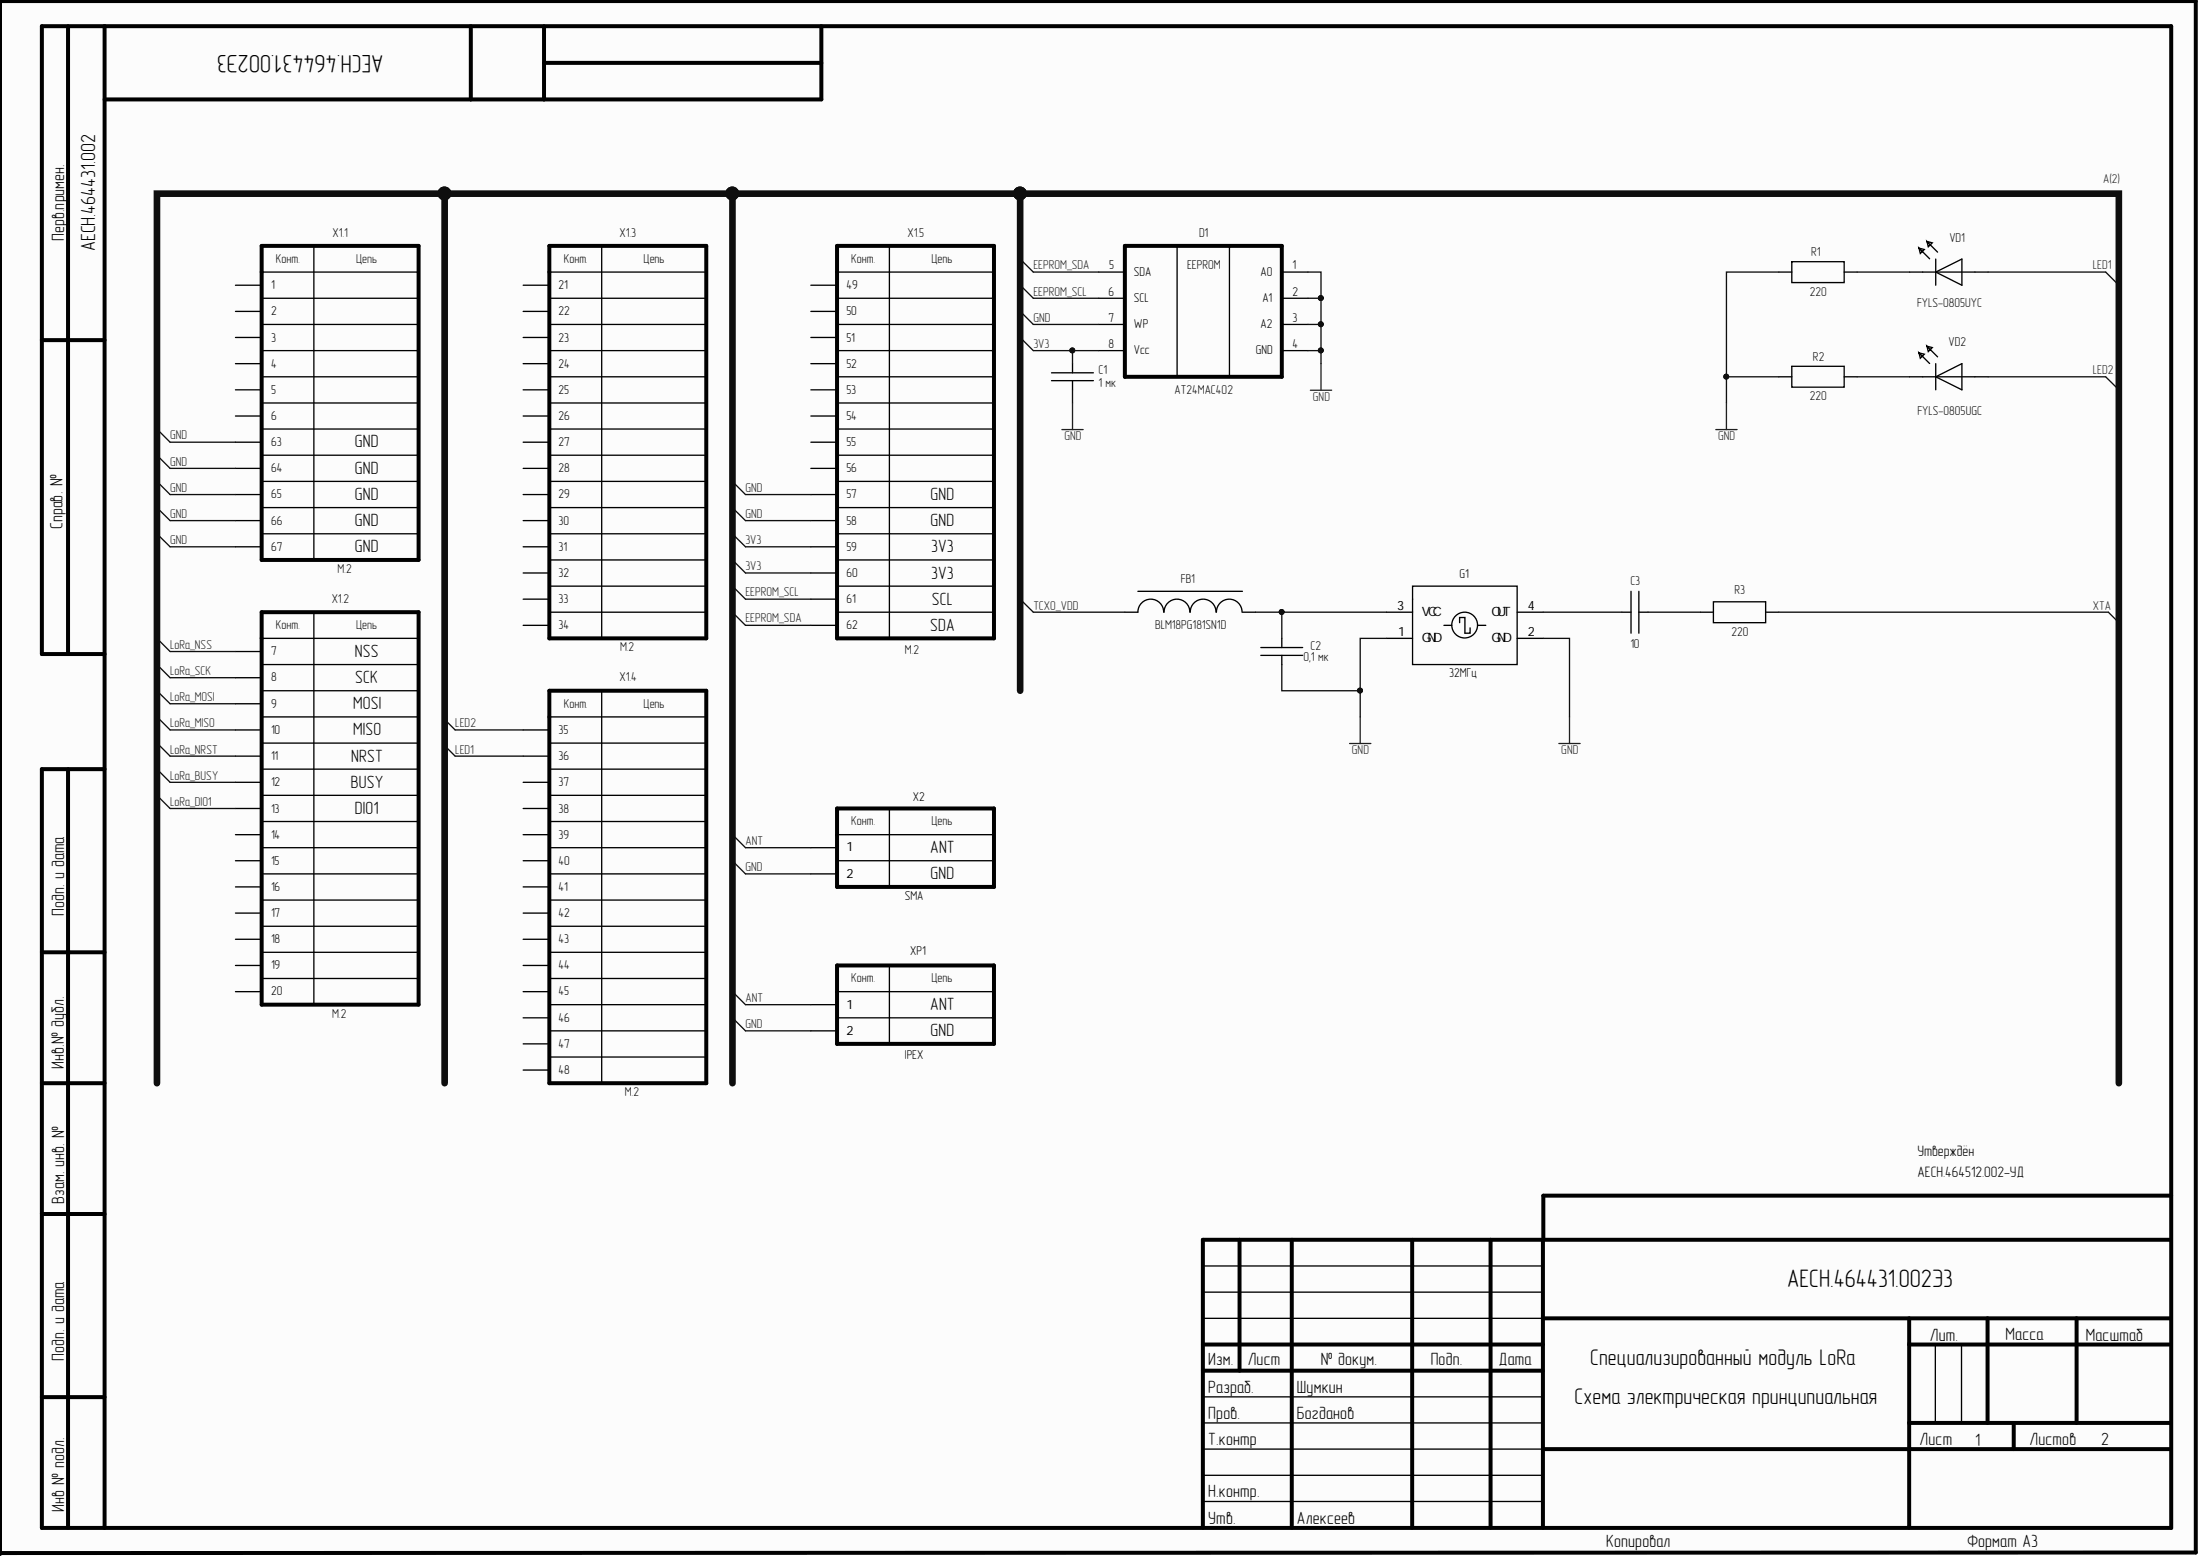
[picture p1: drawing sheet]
<svg xmlns="http://www.w3.org/2000/svg" width="420mm" height="297mm" viewBox="0 0 420 297" stroke-linecap="round" stroke-linejoin="round" font-family="sans-serif">
<path d="M0 0h419.2v296.4h-419.2z" fill="#fcfcfc"/>
<g fill="none" stroke="#000" stroke-width=".76">
<path d="M0 .4v296.1M.2 .2h418.8v296l-418.8 .1M13 5v119.8M20 5v286.5M89.8 5v14M103.8 5v14M103.8 12h52.9M156.7 5v14h-136.7M49.9 46.9h30v59.9h-30zM104.8 46.9h30v74.9h-30zM159.7 46.9h30v74.9h-30zM214.6 46.9h30v25h-30z"/>
<path d="M8 64.9h12M49.9 116.8h30v74.9h-30zM20 124.8h-12v-119.8h406.3v286.5h-406.3v-144.8h12M104.8 131.8h30v74.9h-30zM13 146.7v144.8M159.7 154.2h30v15h-30zM8 181.7h12M159.7 184.2h30v14.9h-30zM8 206.7h12M8 231.6h12M236.5 236.5v25M246.5 236.5v54.9"/>
<path d="M269.5 236.5v54.9M284.4 236.5v54.9M294.4 236.5v54.9M414.2 236.5h-184.7v54.9M414.3 228.1h-119.8v8.5M229.5 256.5h64.9M294.4 251.5h119.8M364.3 251.5v39.9M364.3 256.5h49.9M379.3 251.5v20M396.3 251.5v20M8 266.5h12"/>
<path d="M229.5 261.5h64.9M294.4 276.5h119.8M364.3 271.5h49.9M384.3 271.5v5"/>
</g>
<g fill="none" stroke="#000" stroke-width=".25">
<path d="M44.9 59.4h5M44.9 54.4h5M49.9 51.9h30M49.9 56.9h30M59.9 46.9v59.9M99.8 59.4h5M99.8 54.4h5M104.8 51.9h30M104.8 56.9h30M114.8 46.9v74.9M154.7 59.4h5M154.7 54.4h5"/>
<path d="M159.7 51.9h30M159.7 56.9h30M169.7 46.9v74.9M209.7 51.9h4.9M209.7 56.9h4.9M224.6 46.9v25M234.6 46.9v25M244.6 51.9h5M244.6 56.9h5M339.4 51.9h2.5M341.9 49.9h10v4h-10zM351.9 51.9h2.5"/>
<path d="M364.4 51.9h15M366.2 47.3l1 .3-.8 .8-.2-1.1 2 2.1M367.7 46.1l1 .2-.7 .8-.3-1 2 2M369.4 51.9l5-2.5v5zM369.4 49.4v5M44.9 64.4h5M44.9 69.4h5M44.9 74.4h5M44.9 79.4h5M49.9 61.9h30M49.9 66.9h30M49.9 71.9h30"/>
<path d="M49.9 76.9h30M99.8 64.4h5M99.8 69.4h5M99.8 74.4h5M99.8 79.4h5M104.8 61.9h30M104.8 66.9h30M104.8 71.9h30M104.8 76.9h30M154.7 64.4h5M154.7 69.4h5M154.7 74.4h5"/>
<path d="M154.7 79.4h5M159.7 61.9h30M159.7 66.9h30M159.7 71.9h30M159.7 76.9h30M200.7 72.6h7.9M200.7 71.1h7.9M204.7 69.4v1.7M204.7 72.6v1.8M209.7 61.9h4.9M209.7 66.9h4.9M244.6 61.9h5"/>
<path d="M244.6 66.9h5M339.4 71.9h2.5M341.9 69.9h10v4h-10zM351.9 71.9h2.5M364.4 71.9h15M366.2 67.3l1 .3-.8 .7-.2-1 2 2.1M367.7 66.1l1 .2-.7 .8-.3-1 2 2M369.4 71.9l5-2.5v5zM369.4 69.4v5M44.9 84.4h5M44.9 89.4h5M44.9 94.4h5"/>
<path d="M44.9 99.3h5M49.9 81.9h30M49.9 86.8h30M49.9 91.8h30M49.9 96.8h30M99.8 84.4h5M99.8 89.4h5M99.8 94.4h5M99.8 99.3h5M104.8 81.9h30M104.8 86.8h30M104.8 91.8h30"/>
<path d="M104.8 96.8h30M154.7 84.4h5M154.7 89.4h5M154.7 94.4h5M154.7 99.3h5M159.7 81.9h30M159.7 86.8h30M159.7 91.8h30M159.7 96.8h30M44.9 104.3h5M49.9 101.8h30M59.9 116.8v74.9"/>
<path d="M99.8 104.3h5M99.8 109.3h5M99.8 114.3h5M99.8 119.3h5M104.8 101.8h30M104.8 106.8h30M104.8 111.8h30M104.8 116.8h30M154.7 104.3h5M154.7 109.3h5M154.7 114.3h5M154.7 119.3h5"/>
<path d="M159.7 101.8h30M159.7 106.8h30M159.7 111.8h30M159.7 116.8h30M217.1 112.8h20M222.1 116.8a2.46 2.46 0 0 0-2.5-2.5 2.46 2.46 0 0 0-2.5 2.5h-2.5M227 116.8a2.46 2.46 0 0 0-2.4-2.5 2.46 2.46 0 0 0-2.5 2.5M232 116.8a2.46 2.46 0 0 0-2.4-2.5 2.46 2.46 0 0 0-2.5 2.5M237 116.8a2.45 2.45 0 0 0-2.4-2.5 2.45 2.45 0 0 0-2.5 2.5M237.1 116.8h2.5M264.6 116.8h4.9M269.5 111.8h20v15h-20z"/>
<path d="M275.5 119.3h1.5M278.5 118.8v-1h1v3h1v-1M282 119.3h1.5M289.5 116.8h5M309.5 116.8h1.7M311.2 112.8v8M312.7 116.8h1.8M312.7 112.8v8M324.4 116.8h2.6M327 114.8h9.9v4h-9.9zM336.9 116.8h2.5M44.9 129.3h5"/>
<path d="M44.9 124.3h5M44.9 134.3h5M44.9 139.3h5M49.9 121.8h30M49.9 126.8h30M49.9 131.8h30M49.9 136.8h30M99.8 139.3h5M104.8 136.8h30M114.8 131.8v74.9M240.6 125h8M240.6 123.5h8"/>
<path d="M244.6 121.8v1.7M244.6 125v1.8M264.6 121.8h4.9M289.5 121.8h5M44.9 144.3h5M44.9 149.2h5M44.9 154.2h5M44.9 159.2h5M49.9 141.8h30M49.9 146.7h30M49.9 151.7h30M49.9 156.7h30"/>
<path d="M99.8 144.3h5M99.8 149.2h5M99.8 154.2h5M99.8 159.2h5M104.8 141.8h30M104.8 146.7h30M104.8 151.7h30M104.8 156.7h30M159.7 159.2h30M169.7 154.2v15M44.9 164.2h5M44.9 169.2h5"/>
<path d="M44.9 174.2h5M44.9 179.2h5M49.9 161.7h30M49.9 166.7h30M49.9 171.7h30M49.9 176.7h30M99.8 164.2h5M99.8 169.2h5M99.8 174.2h5M99.8 179.2h5M104.8 161.7h30M104.8 166.7h30"/>
<path d="M104.8 171.7h30M104.8 176.7h30M154.7 161.7h5M154.7 166.7h5M159.7 164.2h30M44.9 184.2h5M44.9 189.2h5M49.9 181.7h30M49.9 186.7h30M99.8 184.2h5M99.8 189.2h5M99.8 194.2h5"/>
<path d="M99.8 199.1h5M104.8 181.7h30M104.8 186.7h30M104.8 191.7h30M104.8 196.7h30M154.7 191.7h5M154.7 196.7h5M159.7 189.2h30M159.7 194.2h30M169.7 184.2v14.9M99.8 204.1h5M104.8 201.7h30"/>
<path d="M229.5 251.5h64.9M229.5 246.5h64.9M229.5 241.5h64.9M369.3 256.5v15M374.3 256.5v15M229.5 276.5h64.9M229.5 271.5h64.9M229.5 266.5h64.9M229.5 281.5h64.9M229.5 286.4h64.9"/>
<circle cx="279.5" cy="119.3" r="2.46"/>
</g>
<path d="M204.7 76.9v5.1M250 74.4h4.1M252.1 69.4v5M329.4 76.9v5.1M202.6 82h4.1M327.4 82h4.1M259.6 136.8v5M299.5 136.8v5M257.5 141.8h4.1M297.5 141.8h4" fill="none" stroke="#262626" stroke-width=".25"/>
<g fill="none" stroke="#0e0e0e" stroke-width=".25">
<path d="M195.2 54.9l2 2h12.5M195.2 49.9l2 2h12.5M195.2 59.9l2 2h12.5M249.6 51.9h2.5v15M249.6 56.9h2.5M339.4 51.9h-10v25M354.4 51.9h10M379.4 51.9h22.4l2 2M195.2 64.9l2 2h7.5M204.7 74.4v2.5M209.7 66.9h-5v2.5M249.6 66.9h2.5v2.5"/>
<path d="M249.6 61.9h2.5M329.4 71.9h10M354.4 71.9h10M379.4 71.9h22.4l2 2M30.5 97.3l2 2h12.4M30.5 92.3l2 2.1h12.4M30.5 87.4l2 2h12.4M30.5 82.4l2 2h12.4M140.3 97.3l2 2h12.4M140.3 92.3l2 2.1h12.4M30.5 102.3l2 2h12.4M140.3 117.3l2 2h12.4"/>
<path d="M140.3 112.3l2 2h12.4M140.3 107.3l2 2h12.4M140.3 102.3l2 2h12.4M195.2 114.8l2 2h17.4M239.6 116.8h25M244.6 116.8v5M294.5 116.8h15M314.5 116.8h9.9M339.4 116.8h62.9l2 2M30.5 137.3l2 2h12.4M30.5 132.3l2 2h12.4M30.5 127.3l2 2h12.4"/>
<path d="M30.5 122.3l2 2h12.4M84.8 137.3l2 2h13M244.6 126.8v5h15M264.6 121.8h-5v15M294.5 121.8h5v15M30.5 147.2l2 2h12.4M30.5 142.2l2 2.1h12.4M30.5 152.2l2 2h12.4M84.8 142.2l2 2.1h13M140.3 159.7l2 2h12.4M140.3 164.7l2 2h12.4M140.3 194.7l2 2h12.4"/>
<path d="M140.3 189.7l2 2h12.4"/>
</g>
<g fill="#0e0e0e" stroke="#0e0e0e" stroke-width=".19">
<circle cx="252" cy="66.9" r=".47"/>
<circle cx="204.6" cy="66.9" r=".47"/>
<circle cx="84.8" cy="36.9" r="1.23"/>
<circle cx="139.7" cy="36.9" r="1.23"/>
<circle cx="194.6" cy="36.9" r="1.23"/>
<circle cx="259.5" cy="131.7" r=".47"/>
<circle cx="244.6" cy="116.8" r=".47"/>
<circle cx="329.4" cy="71.8" r=".47"/>
<circle cx="252" cy="56.9" r=".47"/>
<circle cx="252" cy="61.9" r=".47"/>
</g>
<path d="M84.8 36.9v169.8M139.8 36.9v169.8M194.7 36.9v94.9M29.9 206.7v-169.8h374.4v169.8" fill="none" stroke="#0e0e0e" stroke-width="1.3"/>
<g font-size="4.8">
<text x="73.2" y="10.5" transform="rotate(-180 73.2 10.5)">АЕСН.464431.002Э3</text>
<text x="341" y="245.5">АЕСН.464431.002Э3</text>
</g>
<g font-size="4.3">
<text x="303.4" y="260.4">Специализированный модуль LoRa</text>
<text x="300.5" y="267.8">Схема электрическая принципиальная</text>
</g>
<text font-size="3.9" x="18.2" y="47.9" transform="rotate(-90 18.2 47.9)">АЕСН.464431.002</text>
<g font-size="3.4">
<text x="12.3" y="45.9" transform="rotate(-90 12.3 45.9)">Перв.примен.</text>
<text x="67.7" y="85.4">GND</text>
<text x="67.7" y="90.4">GND</text>
<text x="67.7" y="95.3">GND</text>
<text x="177.6" y="95.3">GND</text>
<text x="11.9" y="100.9" transform="rotate(-90 11.9 100.9)">Справ. №</text>
<text x="67.7" y="100.3">GND</text>
<text x="177.6" y="100.3">GND</text>
<text x="67.7" y="105.4">GND</text>
<text x="177.7" y="105.4">3V3</text>
<text x="177.7" y="110.4">3V3</text>
<text x="177.8" y="115.4">SCL</text>
<text x="67.7" y="125.3">NSS</text>
<text x="177.5" y="120.4">SDA</text>
<text x="67.8" y="130.3">SCK</text>
<text x="67.4" y="135.3">MOSI</text>
<text x="67.4" y="140.3">MISO</text>
<text x="67" y="145.3">NRST</text>
<text x="66.9" y="150.3">BUSY</text>
<text x="67.7" y="155.3">DIO1</text>
<text x="177.5" y="162.8">ANT</text>
<text x="177.6" y="167.8">GND</text>
<text x="12.3" y="174.7" transform="rotate(-90 12.3 174.7)">Подп. и дата</text>
<text x="177.5" y="192.7">ANT</text>
<text x="177.6" y="197.7">GND</text>
<text x="12.2" y="203.9" transform="rotate(-90 12.2 203.9)">Инв.№ дубл.</text>
<text x="12.3" y="229.6" transform="rotate(-90 12.3 229.6)">Взам. инв. №</text>
<text x="368.3" y="255.8">Лит.</text>
<text x="382.7" y="255.7">Масса</text>
<text x="398" y="255.8">Масштаб</text>
<text x="12.3" y="259.6" transform="rotate(-90 12.3 259.6)">Подп. и дата</text>
<text x="230.6" y="260.3">Изм.</text>
<text x="238.1" y="260.3">Лист</text>
<text x="252" y="260.3">№ докум.</text>
<text x="273" y="260.3">Подп.</text>
<text x="286" y="260.3">Дата</text>
<text x="230.6" y="265.7">Разраб.</text>
<text x="247.5" y="265.7">Шумкин</text>
<text x="230.6" y="270.7">Пров.</text>
<text x="230.6" y="275.7">Т.контр</text>
<text x="247.5" y="270.7">Богданов</text>
<text x="366.3" y="275.7">Лист</text>
<text x="376.9" y="275.8">1</text>
<text x="387.3" y="275.7">Листов</text>
<text x="401" y="275.6">2</text>
<text x="230.6" y="285.7">Н.контр.</text>
<text x="12.3" y="288.5" transform="rotate(-90 12.3 288.5)">Инв № подл.</text>
<text x="230.6" y="290.7">Утв.</text>
<text x="247.5" y="290.7">Алексеев</text>
<text x="306.5" y="295.1">Копировал</text>
<text x="375.4" y="295.1">Формат А3</text>
</g>
<g font-size="2.9">
<text x="365.9" y="220.5">Утверждён</text>
<text x="365.9" y="224.5">АЕСН.464512.002-УД</text>
</g>
<g font-size="2.5" fill="#262626">
<text x="401.3" y="34.9">A(2)</text>
<text x="197.2" y="51.4">EEPROM_SDA</text>
<text x="399.4" y="51.4">LED1</text>
<text x="197.2" y="56.4">EEPROM_SCL</text>
<text x="197.2" y="61.4">GND</text>
<text x="197.2" y="66.3">3V3</text>
<text x="399.4" y="71.3">LED2</text>
<text x="250.5" y="76.5">GND</text>
<text x="32.5" y="83.8">GND</text>
<text x="203.1" y="83.9">GND</text>
<text x="327.9" y="83.9">GND</text>
<text x="32.5" y="88.8">GND</text>
<text x="32.5" y="93.8">GND</text>
<text x="142.2" y="93.8">GND</text>
<text x="32.5" y="98.8">GND</text>
<text x="142.2" y="98.8">GND</text>
<text x="32.5" y="103.8">GND</text>
<text x="142.2" y="103.8">3V3</text>
<text x="142.2" y="113.8">EEPROM_SCL</text>
<text x="142.2" y="108.8">3V3</text>
<text x="142.2" y="118.7">EEPROM_SDA</text>
<text x="197.2" y="116.3">TCXO_VDD</text>
<text x="399.4" y="116.3">XTA</text>
<text x="32.5" y="123.7">LoRa_NSS</text>
<text x="32.5" y="128.7">LoRa_SCK</text>
<text x="32.5" y="133.7">LoRa_MOSI</text>
<text x="32.5" y="138.7">LoRa_MISO</text>
<text x="32.5" y="143.8">LoRa_NRST</text>
<text x="86.9" y="143.8">LED1</text>
<text x="86.9" y="138.7">LED2</text>
<text x="258" y="143.8">GND</text>
<text x="297.9" y="143.8">GND</text>
<text x="32.5" y="148.8">LoRa_BUSY</text>
<text x="32.5" y="153.7">LoRa_DIO1</text>
<text x="142.2" y="161.2">ANT</text>
<text x="142.2" y="166.2">GND</text>
<text x="142.2" y="191.2">ANT</text>
<text x="142.2" y="196.2">GND</text>
</g>
<g font-size="2.5" fill="#0e0e0e">
<text x="63.5" y="45.1">X1.1</text>
<text x="118.2" y="45.1">X1.3</text>
<text x="173.2" y="45.1">X1.5</text>
<text x="228.8" y="45.1">D1</text>
<text x="372" y="46.1">VD1</text>
<text x="52.7" y="50.1">Конт.</text>
<text x="68" y="50.1">Цепь</text>
<text x="107.6" y="50.1">Конт.</text>
<text x="122.8" y="50.1">Цепь</text>
<text x="162.4" y="50.1">Конт.</text>
<text x="177.7" y="50.1">Цепь</text>
<text x="226.5" y="51.4">EEPROM</text>
<text x="345.6" y="48.9">R1</text>
<text x="345.4" y="56.4">220</text>
<text x="365.8" y="58.7">FYLS-0805UYC</text>
<text x="209.6" y="71.3">C1</text>
<text x="345.9" y="68.9">R2</text>
<text x="371.8" y="66.1">VD2</text>
<text x="209.6" y="73.9">1 мк</text>
<text x="224.1" y="75.1">AT24MAC402</text>
<text x="345.4" y="76.4">220</text>
<text x="365.9" y="79.1">FYLS-0805UGC</text>
<text x="64.4" y="109.3">M.2</text>
<text x="225.3" y="111.3">FB1</text>
<text x="311.1" y="111.6">C3</text>
<text x="331" y="113.3">R3</text>
<text x="63.3" y="115">X1.2</text>
<text x="52.7" y="120">Конт.</text>
<text x="68" y="120">Цепь</text>
<text x="118.3" y="124.2">M.2</text>
<text x="172.7" y="124.7">M.2</text>
<text x="220.4" y="120">BLM18PG181SN1D</text>
<text x="250.1" y="124">C2</text>
<text x="311.1" y="123.6">10</text>
<text x="330.4" y="121.3">220</text>
<text x="118.2" y="130">X1.4</text>
<text x="248.7" y="126">0,1 мк</text>
<text x="107.6" y="135">Конт.</text>
<text x="122.8" y="135">Цепь</text>
<text x="162.4" y="157.5">Конт.</text>
<text x="177.7" y="157.5">Цепь</text>
<text x="162.4" y="187.4">Конт.</text>
<text x="177.7" y="187.4">Цепь</text>
<text x="63.4" y="194.1">M.2</text>
<text x="119.3" y="209.1">M.2</text>
</g>
<g font-size="2.5">
<text x="211.6" y="51.4">5</text>
<text x="216.4" y="52.7">SDA</text>
<text x="240.5" y="52.7">A0</text>
<text x="246.6" y="51.4">1</text>
<text x="51.7" y="55.1">1</text>
<text x="106.6" y="55.1">21</text>
<text x="161.5" y="55.1">49</text>
<text x="211.6" y="56.4">6</text>
<text x="216.4" y="57.6">SCL</text>
<text x="240.9" y="57.6">A1</text>
<text x="246.6" y="56.4">2</text>
<text x="51.7" y="60.2">2</text>
<text x="51.7" y="65.2">3</text>
<text x="106.6" y="60.2">22</text>
<text x="106.6" y="65.2">23</text>
<text x="161.5" y="60.2">50</text>
<text x="161.5" y="65.2">51</text>
<text x="211.6" y="61.4">7</text>
<text x="216.4" y="62.6">WP</text>
<text x="240.5" y="62.6">A2</text>
<text x="246.6" y="61.4">3</text>
<text x="51.7" y="70.2">4</text>
<text x="106.6" y="70.2">24</text>
<text x="161.5" y="70.2">52</text>
<text x="211.6" y="66.3">8</text>
<text x="216.4" y="67.6">Vcc</text>
<text x="239.6" y="67.6">GND</text>
<text x="246.6" y="66.3">4</text>
<text x="51.7" y="75.1">5</text>
<text x="106.6" y="75.1">25</text>
<text x="161.5" y="75.1">53</text>
<text x="51.7" y="80.1">6</text>
<text x="106.6" y="80.1">26</text>
<text x="161.5" y="80.1">54</text>
<text x="51.7" y="85.1">63</text>
<text x="106.6" y="85.1">27</text>
<text x="161.5" y="85.1">55</text>
<text x="51.7" y="90.1">64</text>
<text x="51.7" y="95.1">65</text>
<text x="106.6" y="90.1">28</text>
<text x="106.6" y="95.1">29</text>
<text x="161.5" y="90.1">56</text>
<text x="161.5" y="95.1">57</text>
<text x="51.7" y="100.1">66</text>
<text x="106.6" y="100.1">30</text>
<text x="161.5" y="100.1">58</text>
<text x="51.7" y="105.1">67</text>
<text x="106.6" y="105.1">31</text>
<text x="161.5" y="105.1">59</text>
<text x="106.6" y="110">32</text>
<text x="161.5" y="110">60</text>
<text x="278.5" y="110.3">G1</text>
<text x="106.6" y="115">33</text>
<text x="161.5" y="115">61</text>
<text x="266.6" y="116.3">3</text>
<text x="271.3" y="117.6">VCC</text>
<text x="284.6" y="117.6">OUT</text>
<text x="291.5" y="116.3">4</text>
<text x="51.7" y="125">7</text>
<text x="106.6" y="120">34</text>
<text x="161.5" y="120">62</text>
<text x="266.8" y="121.3">1</text>
<text x="271.3" y="122.6">GND</text>
<text x="284.6" y="122.6">GND</text>
<text x="291.5" y="121.3">2</text>
<text x="51.7" y="130">8</text>
<text x="276.6" y="129.2">32МГц</text>
<text x="51.7" y="135">9</text>
<text x="51.7" y="140">10</text>
<text x="106.6" y="140">35</text>
<text x="51.7" y="145">11</text>
<text x="106.6" y="145">36</text>
<text x="51.7" y="150">12</text>
<text x="51.7" y="155">13</text>
<text x="106.6" y="150">37</text>
<text x="106.6" y="155">38</text>
<text x="174.2" y="152.7">X2</text>
<text x="51.7" y="160">14</text>
<text x="106.6" y="160">39</text>
<text x="51.7" y="165">15</text>
<text x="106.6" y="165">40</text>
<text x="161.5" y="167.4">2</text>
<text x="161.5" y="162.4">1</text>
<text x="51.7" y="170">16</text>
<text x="106.6" y="170">41</text>
<text x="172.7" y="171.7">SMA</text>
<text x="51.7" y="175">17</text>
<text x="51.7" y="179.9">18</text>
<text x="106.6" y="175">42</text>
<text x="106.6" y="179.9">43</text>
<text x="51.7" y="184.9">19</text>
<text x="106.6" y="184.9">44</text>
<text x="173.7" y="182.1">XP1</text>
<text x="51.7" y="189.9">20</text>
<text x="106.6" y="189.9">45</text>
<text x="106.6" y="194.9">46</text>
<text x="161.5" y="197.4">2</text>
<text x="161.5" y="192.4">1</text>
<text x="106.6" y="199.9">47</text>
<text x="172.7" y="202.1">IPEX</text>
<text x="106.6" y="204.9">48</text>
</g>
</svg>
